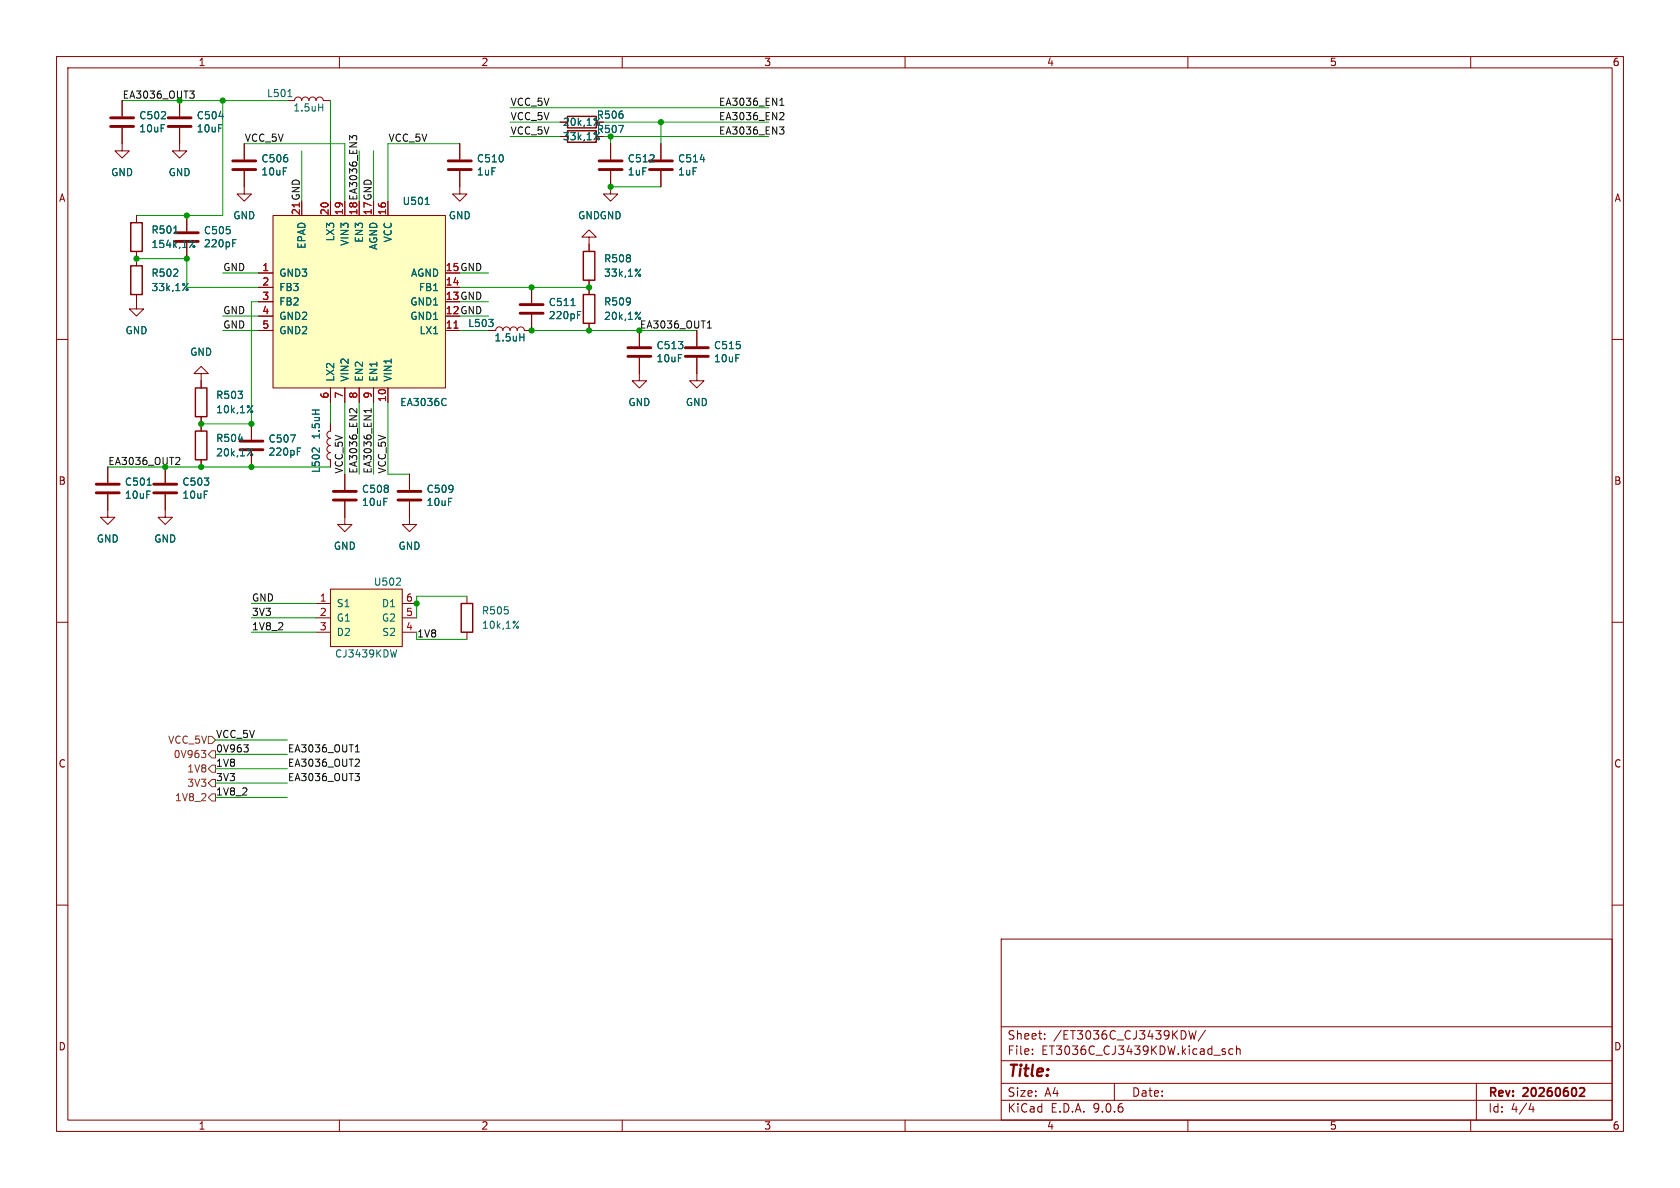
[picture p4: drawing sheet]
<svg xmlns="http://www.w3.org/2000/svg" width="297mm" height="210mm" viewBox="0 0 297 210" stroke-linecap="round" stroke-linejoin="round" font-family="sans-serif">
<g fill="none" stroke="#840000" stroke-width=".18">
<path d="M10 10h277v190h-277zM12 12h273v186h-273zM21.6 17.8v2.8M31.7 17.8v2.8M50.8 17.8h1.3a.64 .64 0 0 1 .6-.7 .64 .64 0 0 1 .6 .7 .64 .64 0 0 1 .7-.7 .64 .64 0 0 1 .6 .7 .64 .64 0 0 1 .6-.7 .64 .64 0 0 1 .7 .7 .64 .64 0 0 1 .6-.7 .64 .64 0 0 1 .6 .7h1.3M60 10v2M110 10v2M160 10v2M210 10v2M260 10v2M21.6 22.6v4.1h1.3l-1.3 1.2-1.3-1.2h1.3M24.1 38.1v1.3"/>
<path d="M31.7 22.6v4.1h1.3l-1.3 1.2-1.2-1.2h1.2M43.2 30.2v4.1h1.2l-1.2 1.3-1.3-1.3h1.3M43.2 25.4v2.8M24.1 52.1v2.5h1.3l-1.3 1.3-1.2-1.3h1.2M24.1 44.5v2.5M94 55.6v2.8h-1.3a.64 .64 0 0 0-.6-.6 .64 .64 0 0 0-.7 .6 .64 .64 0 0 0-.6-.6 .64 .64 0 0 0-.6 .6 .64 .64 0 0 0-.7-.6 .64 .64 0 0 0-.6 .6 .64 .64 0 0 0-.6-.6 .64 .64 0 0 0-.7 .6h-1.2M94 50.8v2.8M104.1 43.2v1.3M104.1 49.5v2.6M104.1 57.2v1.2M113 58.4v2.8M123.2 58.4v2.8"/>
<path d="M10 60h2M58.4 74.9v1.3a.64 .64 0 0 0-.6 .6 .64 .64 0 0 0 .6 .7 .64 .64 0 0 0-.6 .6 .64 .64 0 0 0 .6 .6 .63 .63 0 0 0-.6 .7 .63 .63 0 0 0 .6 .6M113 63.2v4.1h1.3l-1.3 1.3-1.2-1.3h1.2M123.2 63.2v4.1h1.3l-1.3 1.3-1.3-1.3h1.3M285 60h2M19 87.4v4h1.3l-1.3 1.3-1.2-1.3h1.2M19 82.6v2.7M29.2 87.4v4h1.3l-1.3 1.3-1.3-1.3h1.3M29.2 82.6v2.7M58.4 80a.63 .63 0 0 0-.6 .6 .63 .63 0 0 0 .6 .7v1.3M10 110h2M82.5 105.4v1.3"/>
<path d="M82.5 111.8v1.2M285 110h2M10 160h2M177 166h108v32h-108zM285 160h2M60 198v2M110 198v2M160 198v2M177 194.5h108M177 191.5h108M177 187.5h108M177 181.5h108"/>
<path d="M182.5 186.3v.1M182.5 185.5v.1M184.7 183.6v.1M184.7 182.8v.1M197 191.5v3M210 198v2M210.2 182.2l.3 1.5 .3-1.1 .3 1.1 .4-1.5M213.1 182.1l-1.3 2M216.6 186v.3M218 185.5l-.5-.1-.3 .3v.4l.2 .2h.6M218.6 185.5l.2-.1 .4 .1v.9M218.6 184.9v1.5"/>
<path d="M260 198v2M261 191.5v6.5M270.7 195l-.4 1.1h.9M271 195.6v1"/>
</g>
<path d="M279.3 192.4l.5-.1 .3 .1v.3l-.9 1.1h.9" fill="none" stroke="#840000" stroke-width=".3"/>
<g fill="none" stroke="#006464" stroke-width=".18">
<path d="M50.9 17.1h.7M56.3 19h.8M57.1 18.4v1.2M38.7 20.6h.8M30.7 41.2h.7M33.1 51l.2 .2-.2 .2M33.3 50.1l-1 1.3M34.5 42.5l-1 1.3M86.4 56.5h.8l-.4 .4M87.1 57.1v.5M91.9 59.6h.7M92.6 59v1.3"/>
<path d="M100.9 54h.8M102.1 55.7h.4M102.1 55.1h.6M113.1 48.5l.2 .2-.2 .1M113.1 56.1l.2 .2M113.3 47.6l-1 1.2M113.3 55.2l-1 1.3M55.2 72.5h1.3M55.3 79.3h.4M55.8 72.5v.7M56.5 79.2v.8M26 85.8h.7"/>
<path d="M91.5 110.7l.2 .2-.2 .2M91.7 109.8l-1 1.3"/>
<circle cx="34.3" cy="43.6" r=".18"/>
</g>
<path d="M23.1 39.4h2v5.1h-2zM23.1 47h2v5.1h-2zM103.1 44.5h2.1v5h-2.1zM103.1 52.1h2.1v5.1h-2.1zM81.5 106.7h2.1v5.1h-2.1z" fill="none" stroke="#840000" stroke-width=".25"/>
<g fill="none" stroke="#840000" stroke-width=".51">
<path d="M19.6 22.4h4M19.6 20.8h4M29.7 22.4h4.1M29.7 20.8h4.1M41.1 30h4.1M41.1 28.4h4.1M91.9 55.4h4.1M91.9 53.8h4.1M111 63h4.1M111 61.5h4.1M121.2 63h4M121.2 61.5h4"/>
<path d="M17 87.1h4.1M17 85.6h4.1M27.2 87.1h4M27.2 85.6h4"/>
</g>
<path d="M58.4 104.1h12.7v10.2h-12.7z" fill="#ffffc2"/>
<path d="M33 38.1v2.8M33 42.9v2.8M55.9 106.7h2.5M55.9 109.2h2.5M55.9 111.8h2.5M58.4 104.1h12.7v10.2h-12.7zM71.1 106.7h2.6M71.1 109.2h2.6M71.1 111.8h2.6" fill="none" stroke="#840000" stroke-width=".18"/>
<path d="M41.1 43h.5M41.1 42.4h.6M70 103.4h.8M70.1 114.9l-.3 1.2M70.8 102.3v.4" fill="none" stroke="#006464" stroke-width=".18"/>
<path d="M31 42.7h4.1M31 41.1h4.1" fill="none" stroke="#840000" stroke-width=".51"/>
<path d="M48.3 38.1h30.4v30.5h-30.4z" fill="#ffffc2"/>
<g fill="none" stroke="#840000" stroke-width=".18">
<path d="M21.6 17.8v2.8M31.7 17.8v2.8M21.6 22.6v2.8M24.1 38.1v1.3M31.7 22.6v2.8M33 38.1v2.8M43.2 25.4v2.8M43.2 30.2v2.8M48.3 38.1h30.4v30.5h-30.4zM58.4 35.6v2.5M61 35.6v2.5M68.6 35.6v2.5"/>
<path d="M81.3 30.2v4.1h1.2l-1.2 1.3-1.3-1.3h1.3M81.3 25.4v2.8M107.9 30.2v4.1h1.3l-1.3 1.3-1.2-1.3h1.2M107.9 25.4v2.8M116.8 25.4v2.8M116.8 30.2v2.8M24.1 44.5v2.5M24.1 52.1v1.2M33 42.9v2.8M45.7 48.3h2.6M45.7 50.8h2.6M45.7 53.3h2.6"/>
<path d="M45.7 55.9h2.6M45.7 58.4h2.6M78.7 50.8h2.6M78.7 58.4h2.6M86.4 58.4h1.2M94 55.6v2.8h-1.3M94 50.8v2.8M104.1 41.9h1.3l-1.3-1.3-1.2 1.3h1.2v2.6M104.1 49.5v2.6M104.1 57.2v1.2M113 58.4v2.8M123.2 58.4v2.8"/>
<path d="M35.6 66h1.2l-1.2-1.2-1.3 1.2h1.3v2.6M35.6 73.7v2.5M44.4 74.9v2.8M44.4 79.8v2.8M58.4 68.6v2.5M58.4 74.9v1.3M61 68.6v2.5M63.5 68.6v2.5M66 68.6v2.5M68.6 68.6v2.5M113 63.2v2.8M123.2 63.2v2.8"/>
<path d="M19 82.6v2.7M19 87.4v2.8M29.2 82.6v2.7M29.2 87.4v2.8M35.6 81.3v1.3M58.4 81.3v1.3M61 88.6v4.1h1.2l-1.2 1.3-1.3-1.3h1.3M61 83.8v2.8M72.4 88.6v4.1h1.3l-1.3 1.3-1.3-1.3h1.3M72.4 83.8v2.8"/>
</g>
<path d="M80.3 58h.7" fill="none" stroke="#a90000" stroke-width=".18"/>
<g fill="none" stroke="#006464" stroke-width=".18">
<path d="M38.7 20.6h.8M75.2 36.1h.7M105.8 24.3l.2 .2-.2 .2M105.8 21.8l.1 .1M106 23.4l-1 1.3M106 20.9l-1 1.3M109.4 22.2h.8l-.5 1.2M123.8 28.2h.8M30.7 41.2h.7M33.1 51l.2 .2-.2 .2M33.3 50.1l-1 1.3M34.5 42.5l-1 1.3"/>
<path d="M41.1 43h.5M41.1 42.4h.6M86.4 56.5h.8l-.4 .4M87.1 57.1v.5M91.9 59.6h.7M92.6 59v1.3M100.9 54h.8M102.1 55.7h.4M102.1 55.1h.6M113.1 48.5l.2 .2-.2 .1M113.1 56.1l.2 .2M113.3 47.6l-1 1.2"/>
<path d="M113.3 55.2l-1 1.3M42.1 77.6h.8M44.5 72.6l.2 .2-.2 .2M44.7 71.7l-1 1.3M44.7 79.3l-1 1.3M51.4 76.9h.8l-.5 1.3M52.6 79.8h.4M52.6 79.2h.6M55.2 72.5h1.3M55.3 79.3h.4M55.8 72.5v.7M56.5 79.2v.8"/>
<path d="M78.6 70.4l.3 .2M78.9 71.6l-.3 .1M26 85.8h.7M44.5 80.2l.2 .2-.2 .2"/>
<circle cx="34.3" cy="43.6" r=".18"/>
</g>
<path d="M79.2 30h4.1M79.2 28.4h4.1M105.9 30h4.1M105.9 28.4h4.1M114.8 30h4.1M114.8 28.4h4.1M42.4 79.5h4.1M42.4 78h4.1M58.9 88.4h4.1M58.9 86.9h4.1M70.4 88.4h4M70.4 86.9h4" fill="none" stroke="#840000" stroke-width=".51"/>
<path d="M100.3 23.1h5.1v2h-5.1zM100.3 20.6h5.1v2h-5.1zM34.5 68.6h2.1v5.1h-2.1zM34.5 76.2h2.1v5.1h-2.1z" fill="none" stroke="#840000" stroke-width=".25"/>
<path d="M35.6 132.7h.8l-.4 .4M36.3 133.2l.1 .2-.1 .5M36.8 130.2h.7l.6 .6-.6 .6h-.7zM37.5 132.7h.6v1.3h-.6l-.7-.6zM37.5 137.8h.6v1.3h-.6l-.7-.7zM37.5 135.3h.6v1.2h-.6l-.7-.6zM37.5 140.3h.6v1.3h-.6l-.7-.6z" fill="none" stroke="#725600" stroke-width=".18"/>
<g fill="none" stroke="#0f0f0f" stroke-width=".18">
<path d="M33.5 16.1h.8l-.4 .5M34.1 16.6l.2 .2v.3l-.2 .3M137.9 18.6h.7M138 17.7l.2-.3v1.2M138 19.9l.5 .1 .1 .3-.8 .9h.8M63.1 24.6v-.4l-.3-.2h-.4l-.1 .4-.5-.4v.8M137.8 22.4h.8l-.4 .5 .3 .1 .1 .5-.3 .2h-.3M125 58h.8M125.3 56.9l.1-.2v1.3M63.1 72.2v.8l-.9-.8-.3 .2-.1 .4M65.6 72.2v.8M65.6 72.6h-1.3l.3 .2"/>
<path d="M31.5 80.9l.3 .2-.1 .3-.7 .7h.8M43.1 131.7h.8l-.4 .4M43.8 132.2l.1 .2-.1 .5M62.8 136.7h.7l-.4 .5M62.8 132.9h.7M63.1 131.8l.1-.1v1.2M63.3 134.2l.2 .2v.3l-.7 .8h.7M63.3 137.2l.2 .3v.3l-.2 .2"/>
</g>
<g fill="none" stroke="#009600" stroke-width=".18">
<path d="M21.6 17.8h29.2M39.4 17.8v20.3h-15.3M58.4 17.8v17.8M90.2 19.1h45.7M43.2 25.4h17.8v10.2M53.3 26.7v8.9M63.5 26.7v8.9M66 26.7v8.9M81.3 25.4h-12.7v10.2M90.2 21.6h8.9M90.2 24.1h8.9M106.7 21.6h29.2"/>
<path d="M107.9 33h8.9M116.8 21.6v3.8M135.9 24.1h-28v1.3M24.1 45.7h8.9v5.1h12.7M39.4 58.4h6.3M39.4 55.9h6.3M39.4 48.3h6.3M45.7 53.3h-1.3v21.6h-8.8M81.3 58.4h5.1M81.3 55.9h5.1M81.3 50.8h22.8M81.3 48.3h5.1"/>
<path d="M81.3 53.3h5.1M94 58.4h29.2M58.4 71.1v3.8M61 71.1v12.7M63.5 71.1v12.7M66 71.1v12.7M68.6 71.1v12.7h3.8M19 82.6h39.4M44.4 111.8h11.5M44.4 106.7h11.5M44.4 109.2h11.5M73.7 113h8.8"/>
<path d="M82.5 105.4h-8.8v3.8M38.1 135.9h12.7M38.1 138.4h12.7M38.1 133.4h12.7M38.1 130.8h12.7M38.1 141h12.7"/>
</g>
<g fill="#009600" stroke="#009600" stroke-width=".18">
<circle cx="33" cy="38.1" r=".46"/>
<circle cx="33" cy="45.7" r=".46"/>
<circle cx="24.1" cy="45.7" r=".46"/>
<circle cx="39.4" cy="17.8" r=".46"/>
<circle cx="35.6" cy="74.9" r=".46"/>
<circle cx="44.4" cy="82.6" r=".46"/>
<circle cx="35.6" cy="82.6" r=".46"/>
<circle cx="94" cy="50.8" r=".46"/>
<circle cx="107.9" cy="24.1" r=".46"/>
<circle cx="116.8" cy="21.6" r=".46"/>
<circle cx="104.1" cy="50.8" r=".46"/>
<circle cx="107.9" cy="33" r=".46"/>
<circle cx="104.1" cy="58.4" r=".46"/>
<circle cx="94" cy="58.4" r=".46"/>
<circle cx="73.7" cy="106.7" r=".46"/>
<circle cx="44.4" cy="74.9" r=".46"/>
</g>
<text font-size="2.8" fill="#840000" x="178" y="190.9">Title:</text>
<g font-size="2.1" fill="#840000">
<text x="178" y="184">Sheet:</text>
<text x="186.2" y="184">/ET3036C_CJ3439KDW/</text>
<text x="178" y="186.7">File:</text>
<text x="184.1" y="186.7">ET3036C_CJ3439KDW.kicad_sch</text>
<text x="178" y="196.9">KiCad</text>
<text x="178" y="194.1">Size:</text>
<text x="184.7" y="194.1">A4</text>
<text x="185.7" y="196.9">E.D.A.</text>
<text x="193.3" y="196.9">9.0.6</text>
<text x="200" y="194.1">Date:</text>
<text x="263" y="194.3">Rev:</text>
<text x="263" y="196.9">Id:</text>
<text x="267.1" y="196.9">4/4</text>
<text x="269.4" y="194.3">20260602</text>
</g>
<g font-size="1.8" fill="#840000">
<text x="35" y="11.9">1</text>
<text x="85" y="11.9">2</text>
<text x="135" y="11.9">3</text>
<text x="185" y="11.9">4</text>
<text x="235" y="11.9">5</text>
<text x="285" y="11.9">6</text>
<text x="99.4" y="22.5">20k,1%</text>
<text x="105.4" y="21.2">R506</text>
<text x="99.4" y="25">33k,1%</text>
<text x="10.3" y="35.9">A</text>
<text x="285.3" y="35.9">A</text>
<text x="63.2" y="38.1" transform="rotate(-90 63.2 38.1)">18 EA3036_EN3</text>
<text x="65.8" y="38.1" transform="rotate(-90 65.8 38.1)">17 GND</text>
<text x="78.7" y="48">15 GND</text>
<text x="78.7" y="53.1">13 GND</text>
<text x="78.7" y="55.6">12 GND</text>
<text x="10.3" y="85.9">B</text>
<text x="285.3" y="85.9">B</text>
<text x="10.3" y="135.9">C</text>
<text x="285.3" y="135.9">C</text>
<text x="10.3" y="185.9">D</text>
<text x="285.3" y="185.9">D</text>
<text x="35" y="199.9">1</text>
<text x="85" y="199.9">2</text>
<text x="135" y="199.9">3</text>
<text x="185" y="199.9">4</text>
<text x="235" y="199.9">5</text>
<text x="285" y="199.9">6</text>
</g>
<g font-size="1.8" fill="#009600">
<text x="21.6" y="17.5">EA3036_OUT3</text>
<text x="113" y="58.2">EA3036_OUT1</text>
<text x="19" y="82.3">EA3036_OUT2</text>
<text x="73.7" y="112.8">1V8</text>
</g>
<g font-size="1.8" fill="#006464">
<text x="47.1" y="17.4">L501</text>
<text x="24.5" y="21.3">C502</text>
<text x="24.5" y="23.6">10uF</text>
<text x="34.7" y="21.3">C504</text>
<text x="34.7" y="23.6">10uF</text>
<text x="51.8" y="19.9">1.5uH</text>
<text x="105.4" y="23.7">R507</text>
<text x="46.1" y="28.9">C506</text>
<text x="84.2" y="28.9">C510</text>
<text x="110.9" y="28.9">C512</text>
<text x="119.8" y="28.9">C514</text>
<text x="19.6" y="31.3">GND</text>
<text x="29.7" y="31.3">GND</text>
<text x="46.1" y="31.2">10uF</text>
<text x="84.2" y="31.2">1uF</text>
<text x="110.9" y="31.2">1uF</text>
<text x="119.8" y="31.2">1uF</text>
<text x="26.7" y="41.5">R501</text>
<text x="36" y="41.6">C505</text>
<text x="41.1" y="39">GND</text>
<text x="71.1" y="36.4">U501</text>
<text x="79.2" y="39">GND</text>
<text x="102.1" y="39">GNDGND</text>
<text x="26.7" y="44">154k,1%</text>
<text x="36" y="43.9">220pF</text>
<text x="54.2" y="44.1" transform="rotate(-90 54.2 44.1)">EPAD</text>
<text x="59.3" y="42.8" transform="rotate(-90 59.3 42.8)">LX3</text>
<text x="61.8" y="43.6" transform="rotate(-90 61.8 43.6)">VIN3</text>
<text x="64.4" y="43" transform="rotate(-90 64.4 43)">EN3</text>
<text x="66.9" y="44.3" transform="rotate(-90 66.9 44.3)">AGND</text>
<text x="69.4" y="42.9" transform="rotate(-90 69.4 42.9)">VCC</text>
<text x="106.7" y="46.6">R508</text>
<text x="26.7" y="49.1">R502</text>
<text x="26.7" y="51.7">33k,1%</text>
<text x="49.3" y="49.1">GND3</text>
<text x="49.3" y="51.7">FB3</text>
<text x="72.6" y="49.1">AGND</text>
<text x="74" y="51.7">FB1</text>
<text x="106.7" y="49.1">33k,1%</text>
<text x="22.1" y="59.3">GND</text>
<text x="49.3" y="54.2">FB2</text>
<text x="49.3" y="56.7">GND2</text>
<text x="49.3" y="59.3">GND2</text>
<text x="72.4" y="54.2">GND1</text>
<text x="72.4" y="56.7">GND1</text>
<text x="74.1" y="59.3">LX1</text>
<text x="82.7" y="58">L503</text>
<text x="96.9" y="54.3">C511</text>
<text x="96.9" y="56.6">220pF</text>
<text x="106.7" y="54.2">R509</text>
<text x="106.7" y="56.7">20k,1%</text>
<text x="33.5" y="63.1">GND</text>
<text x="87.3" y="60.6">1.5uH</text>
<text x="116" y="61.9">C513</text>
<text x="116" y="64.2">10uF</text>
<text x="126.1" y="61.9">C515</text>
<text x="126.1" y="64.2">10uF</text>
<text x="38.1" y="70.7">R503</text>
<text x="59.3" y="67.6" transform="rotate(-90 59.3 67.6)">LX2</text>
<text x="61.8" y="67.6" transform="rotate(-90 61.8 67.6)">VIN2</text>
<text x="64.4" y="67.6" transform="rotate(-90 64.4 67.6)">EN2</text>
<text x="66.9" y="67.6" transform="rotate(-90 66.9 67.6)">EN1</text>
<text x="69.4" y="67.6" transform="rotate(-90 69.4 67.6)">VIN1</text>
<text x="70.7" y="72">EA3036C</text>
<text x="111" y="72">GND</text>
<text x="121.2" y="72">GND</text>
<text x="38.1" y="73.3">10k,1%</text>
<text x="56.7" y="77.8" transform="rotate(-90 56.7 77.8)">1.5uH</text>
<text x="38.1" y="78.3">R504</text>
<text x="38.1" y="80.9">20k,1%</text>
<text x="47.4" y="78.4">C507</text>
<text x="47.4" y="80.7">220pF</text>
<text x="56.7" y="83.7" transform="rotate(-90 56.7 83.7)">L502</text>
<text x="22" y="86.1">C501</text>
<text x="22" y="88.4">10uF</text>
<text x="32.1" y="86.1">C503</text>
<text x="32.1" y="88.4">10uF</text>
<text x="63.9" y="87.3">C508</text>
<text x="63.9" y="89.6">10uF</text>
<text x="75.3" y="87.3">C509</text>
<text x="75.3" y="89.6">10uF</text>
<text x="17" y="96.1">GND</text>
<text x="27.2" y="96.1">GND</text>
<text x="58.9" y="97.4">GND</text>
<text x="70.4" y="97.4">GND</text>
<text x="59.4" y="107.5">S1</text>
<text x="66" y="103.7">U502</text>
<text x="67.4" y="107.5">D1</text>
<text x="59.4" y="110.1">G1</text>
<text x="59.4" y="112.6">D2</text>
<text x="67.4" y="110.1">G2</text>
<text x="67.5" y="112.6">S2</text>
<text x="85.1" y="108.8">R505</text>
<text x="85.1" y="111.4">10k,1%</text>
<text x="59.1" y="116.4">CJ3439KDW</text>
</g>
<g font-size="1.8" fill="#0f0f0f">
<text x="90.2" y="21.3">VCC_5V</text>
<text x="90.2" y="23.9">VCC_5V</text>
<text x="90.2" y="18.8">VCC_5V</text>
<text x="127" y="23.9">EA3036_EN3</text>
<text x="127" y="21.3">EA3036_EN2</text>
<text x="127" y="18.8">EA3036_EN1</text>
<text x="43.2" y="25.1">VCC_5V</text>
<text x="68.6" y="25.1">VCC_5V</text>
<text x="39.4" y="48">GND</text>
<text x="39.4" y="58.2">GND</text>
<text x="39.4" y="55.6">GND</text>
<text x="60.7" y="83.8" transform="rotate(-90 60.7 83.8)">VCC_5V</text>
<text x="63.2" y="83.8" transform="rotate(-90 63.2 83.8)">EA3036_EN2</text>
<text x="65.8" y="83.8" transform="rotate(-90 65.8 83.8)">EA3036_EN1</text>
<text x="68.3" y="83.8" transform="rotate(-90 68.3 83.8)">VCC_5V</text>
<text x="44.4" y="106.4">GND</text>
<text x="44.4" y="109">3V3</text>
<text x="44.4" y="111.5">1V8_2</text>
<text x="38.1" y="130.5">VCC_5V</text>
<text x="38.1" y="135.6">1V8</text>
<text x="38.1" y="133.1">0V963</text>
<text x="50.8" y="135.6">EA3036_OUT2</text>
<text x="50.8" y="133.1">EA3036_OUT1</text>
<text x="38.1" y="138.2">3V3</text>
<text x="38.1" y="140.7">1V8_2</text>
<text x="50.8" y="138.2">EA3036_OUT3</text>
</g>
<g font-size="1.8" fill="#a90000">
<text x="53.1" y="38.1" transform="rotate(-90 53.1 38.1)">21 GND</text>
<text x="53.1" y="38.1" transform="rotate(-90 53.1 38.1)">21</text>
<text x="58.2" y="38.1" transform="rotate(-90 58.2 38.1)">20</text>
<text x="60.7" y="38.1" transform="rotate(-90 60.7 38.1)">19</text>
<text x="63.2" y="38.1" transform="rotate(-90 63.2 38.1)">18</text>
<text x="65.8" y="38.1" transform="rotate(-90 65.8 38.1)">17</text>
<text x="68.3" y="38.1" transform="rotate(-90 68.3 38.1)">16</text>
<text x="46.3" y="48">1</text>
<text x="46.3" y="50.5">2</text>
<text x="46.3" y="53.1">3</text>
<text x="78.7" y="50.5">14</text>
<text x="78.7" y="48">15</text>
<text x="78.7" y="53.1">13</text>
<text x="46.3" y="55.6">4</text>
<text x="46.3" y="58.2">5</text>
<text x="78.7" y="58.2">11</text>
<text x="78.7" y="55.6">12</text>
<text x="58.2" y="70.6" transform="rotate(-90 58.2 70.6)">6</text>
<text x="60.7" y="70.6" transform="rotate(-90 60.7 70.6)">7</text>
<text x="63.2" y="70.6" transform="rotate(-90 63.2 70.6)">8</text>
<text x="65.8" y="70.6" transform="rotate(-90 65.8 70.6)">9</text>
<text x="68.3" y="71.2" transform="rotate(-90 68.3 71.2)">10</text>
<text x="56.4" y="106.4">1</text>
<text x="71.7" y="106.4">6</text>
<text x="56.4" y="109">2</text>
<text x="56.4" y="111.5">3</text>
<text x="71.7" y="109">5</text>
<text x="71.7" y="111.5">4</text>
</g>
<g font-size="1.8" fill="#725600">
<text x="29.6" y="131.7">VCC_5V</text>
<text x="30.6" y="134.2">0V963</text>
<text x="33" y="136.8">1V8</text>
<text x="30.8" y="141.8">1V8_2</text>
<text x="33" y="139.3">3V3</text>
</g>
</svg>
